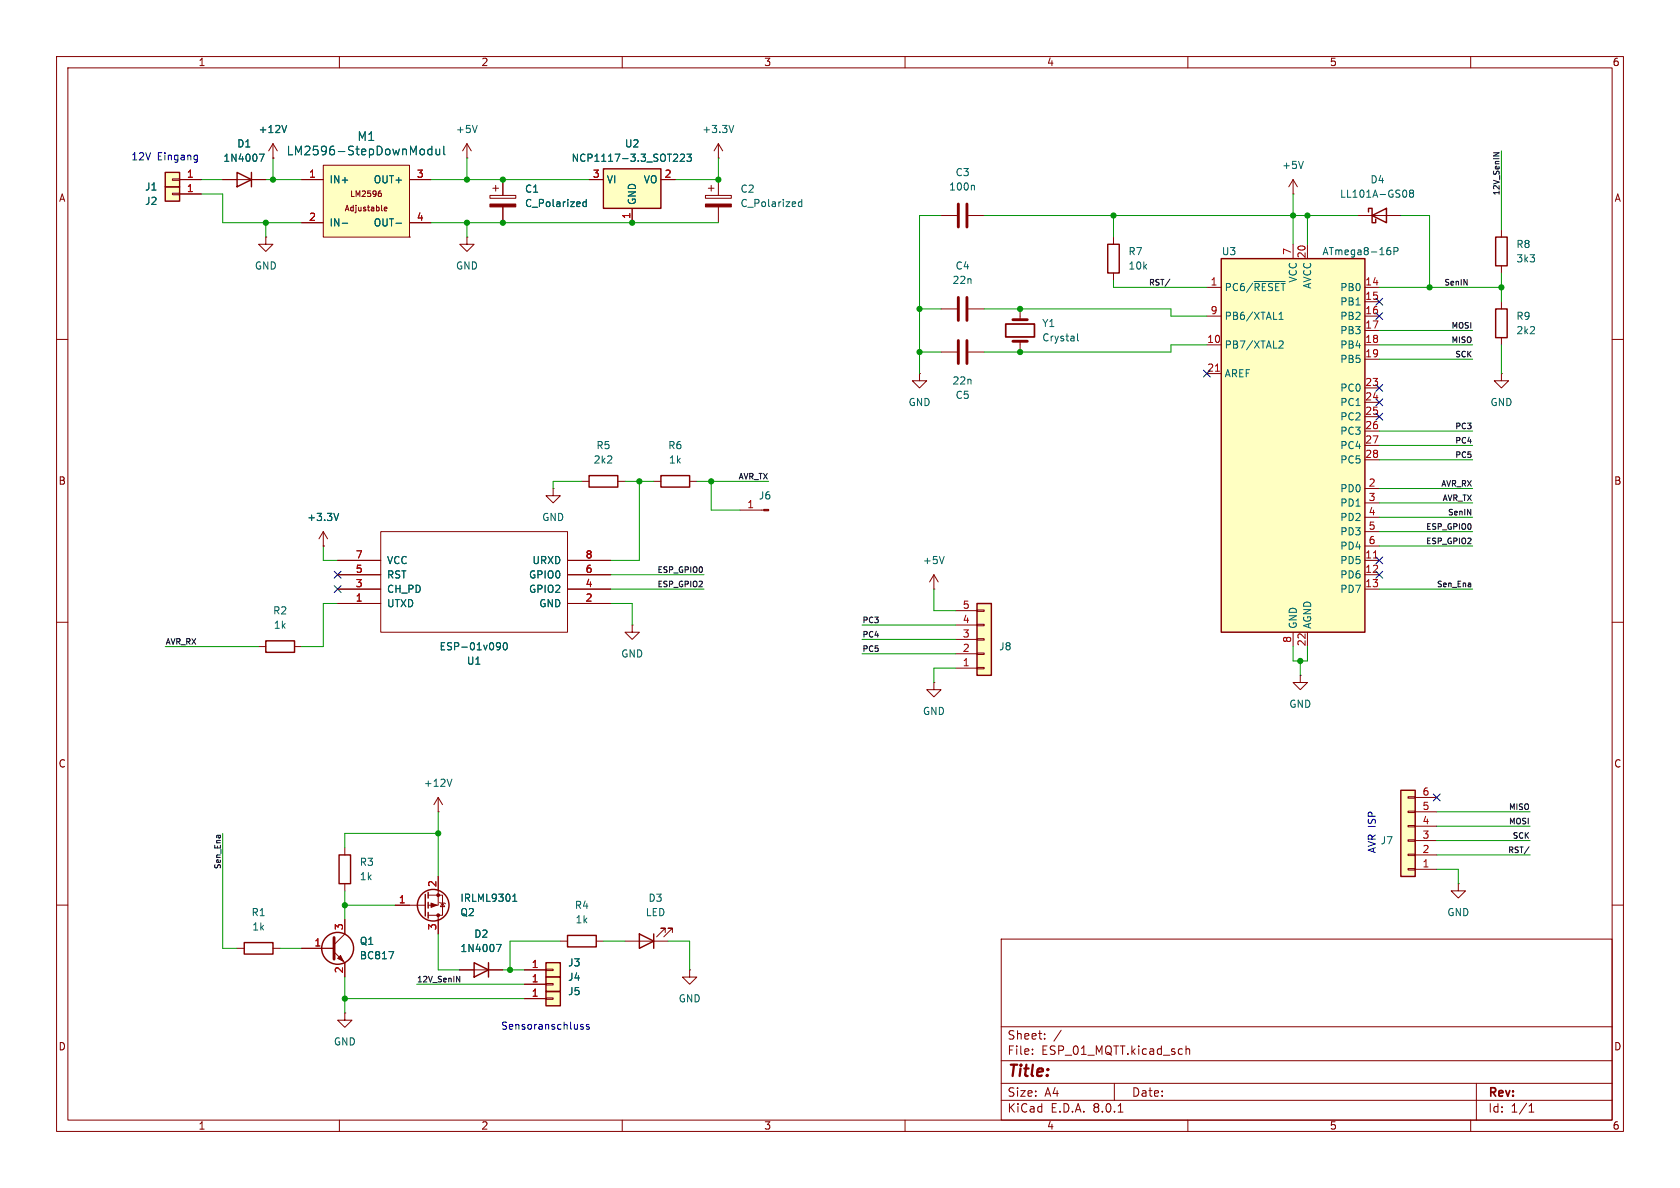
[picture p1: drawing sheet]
<svg xmlns="http://www.w3.org/2000/svg" width="297mm" height="210mm" viewBox="0 0 297 210" stroke-linecap="round" stroke-linejoin="round" font-family="sans-serif">
<g fill="none" stroke="#840000" stroke-width=".18">
<path d="M10 10h277v190h-277zM12 12h273v186h-273zM60 10v2M110 10v2M160 10v2M210 10v2M260 10v2M10 60h2M285 60h2M10 110h2M285 110h2M10 160h2"/>
<path d="M285 160h2M177 166h108v32h-108zM60 198v2M110 198v2M160 198v2M177 194.5h108M177 191.5h108M177 187.5h108M177 181.5h108M182.5 186.3v.1M182.5 185.5v.1M184.7 183.6v.1"/>
<path d="M184.7 182.8v.1M187.6 182.1l-1.3 2M197 191.5v3M197.7 196.6h.8M209.7 184.9v1.5M209.7 185.5l.2-.1 .3 .1 .1 .9M210 198v2M260 198v2M261 191.5v6.5M270.3 196.6h.9M270.3 195.5l.4-.4v1.5"/>
</g>
<path d="M247.6 139.7h2.6v15.2h-2.6z" fill="#ffffc2"/>
<path d="M248.9 140.8h1.3v.3h-1.3zM248.9 143.4h1.3v.2h-1.3zM248.9 145.9h1.3v.3h-1.3zM248.9 148.5h1.3v.2h-1.3zM248.9 151h1.3v.3h-1.3zM248.9 153.5h1.3v.3h-1.3zM250.2 153.7h3.8M250.2 151.1h3.8M250.2 148.6h3.8M250.2 146.1h3.8M250.2 143.5h3.8M250.2 141h3.8" fill="none" stroke="#840000" stroke-width=".18"/>
<path d="M247.6 139.7h2.6v15.2h-2.6z" fill="none" stroke="#840000" stroke-width=".25"/>
<path d="M29.2 33h2.5v2.6h-2.5z" fill="#ffffc2"/>
<path d="M30.5 34.2h1.2v.2h-1.2zM31.7 34.3h3.9" fill="none" stroke="#840000" stroke-width=".18"/>
<path d="M29.2 33h2.5v2.6h-2.5z" fill="none" stroke="#840000" stroke-width=".25"/>
<path d="M29.2 30.5h2.5v2.5h-2.5z" fill="#ffffc2"/>
<g fill="none" stroke="#840000" stroke-width=".18">
<path d="M30.5 31.6h1.2v.3h-1.2zM31.7 31.8h3.9M166.4 38.1h2.8M171.2 38.1h2.8M166.4 54.6h2.8M171.2 54.6h2.8M180.3 54.6v1.9M196.8 41.9v1.3M196.8 48.3v1.2M265.4 40.6v1.3M265.4 47v1.3M162.6 66v1.3h1.2l-1.2 1.3-1.3-1.3h1.3"/>
<path d="M162.6 66h.1M166.4 62.2h2.8M171.2 62.2h2.8M180.3 60.3v1.9M57.1 96.5h.1M57.1 94l-.7 1.3M57.1 94v2.5M57.1 94l.8 1.3M59.7 99.1h7.6M67.3 94h33v17.8h-33zM97.8 86.4v1.2h1.3l-1.3 1.3-1.3-1.3h1.3M97.8 86.4h.1"/>
<path d="M100.3 99.1h7.6M102.9 85.1h1.2M109.2 85.1h1.3M115.6 85.1h1.2M121.9 85.1h1.3M130.8 90.2h4.2M59.7 106.7h7.6M59.7 104.1h7.6M59.7 101.6h7.6M100.3 106.7h7.6M100.3 104.1h7.6M100.3 101.6h7.6"/>
<path d="M111.8 110.5v1.3h1.2l-1.2 1.2-1.3-1.2h1.3M111.8 110.5h.1M110.5 166.4h7.6M117.6 164.8v-.7h-.8h.8l-1.5 1.5M118.9 164.8v-.7h-.8h.8l-1.6 1.5M121.9 171.5v1.2h1.3l-1.3 1.3-1.3-1.3h1.3M121.9 171.5h.1"/>
</g>
<path d="M29.2 30.5h2.5v2.5h-2.5zM195.8 43.2h2.1v5.1h-2.1zM264.4 41.9h2v5.1h-2zM104.1 84.1h5.1v2h-5.1zM116.8 84.1h5.1v2h-5.1zM113 165.1l2.6 1.3-2.6 1.2zM115.6 165.1v2.5" fill="none" stroke="#840000" stroke-width=".25"/>
<path d="M169.4 36.1v4M170.9 36.1v4M169.4 52.6v4M170.9 52.6v4M179.1 56.5h2.5M169.4 60.2v4.1M170.9 60.2v4.1M179.1 60.3h2.5" fill="none" stroke="#840000" stroke-width=".51"/>
<path d="M172.1 32.8l.2 .1v.7M190.5 59v1.1l.2 .2M59.9 90.7l-.5 1.3M88 113.6l.4 .1a.84 .84 0 0 1-.3 1.2h-.2M88.5 114.2l-.3 .2h-.2M89.1 113.7l.2-.1a.68 .68 0 0 1 .4 .6 .68 .68 0 0 1-.4 .7l-.2-.1-.1-.4z" fill="none" stroke="#006464" stroke-width=".18"/>
<path d="M177.8 57.3h5.1v2.3h-5.1z" fill="none" stroke="#840000" stroke-width=".3"/>
<path d="M135 90h.9v.3h-.9z" fill="#840000" stroke="#840000" stroke-width=".18"/>
<path d="M106.7 29.8h10.1v7h-10.1z" fill="#ffffc2"/>
<g fill="none" stroke="#840000" stroke-width=".25">
<path d="M106.7 29.8h10.1v7h-10.1zM47 113.3h5.1v2h-5.1zM59.9 151.1h2.1v5.1h-2.1zM43.2 166.6h5.1v2.1h-5.1zM100.3 165.4h5.1v2h-5.1z"/>
<circle cx="59.7" cy="167.6" r="2.82"/>
</g>
<g fill="none" stroke="#840000" stroke-width=".18">
<path d="M82.5 27.9h.1M82.5 25.4l-.7 1.3M82.5 25.4v2.5M82.5 25.4l.8 1.3M104.1 31.8h2.6M111.8 36.8v2.6M116.8 31.8h2.6M124.7 34.5h4.6v.6h-4.6zM125.2 33.3h1M125.7 32.8v1M127 27.9h.1M127 25.4l-.8 1.3"/>
<path d="M127 25.4v2.5M127 31.8v2.7M127 36.6v2.8M127 25.4l.8 1.3M82.5 41.9v1.3h1.3l-1.3 1.3-1.2-1.3h1.2M82.5 41.9h.1M265.4 66v1.3h-1.2l1.2 1.3 1.3-1.3h-1.3M265.4 66h.1M45.7 114.3h1.3M52.1 114.3h1.2M165.1 120.7v1.2h1.3l-1.3 1.3-1.3-1.3h1.3M165.1 120.7h.1"/>
<path d="M61 149.9v1.2M61 156.2v1.3M41.9 167.6h1.3M48.3 167.6h1.2M53.3 167.6h5.8M59.1 168.3l1.9 1.9v2.5M61 162.6v2.5l-1.9 1.9M99.1 166.4h1.2M105.4 166.4h1.3"/>
</g>
<path d="M84.4 22.2l-.5 1.2M119 28.5h.8M119.7 27.4v.4M120.3 27.4l.5-.2 .2 .4-.8 .9h.8M121.4 27.2h.8l-.4 .5 .4 .2v.5l-.2 .1-.6-.1M129.7 22.2l-.4 1.2M141.7 35.3v1.2M141.7 35.7h-.3l-.3 .2 .2 .6h.4M68.8 168.2h.8l-.5 1.3" fill="none" stroke="#006464" stroke-width=".18"/>
<g fill="#840000" stroke="#840000" stroke-width=".18">
<path d="M124.7 36.1h4.6v.5h-4.6z"/>
<path d="M59.7 169.4l.5-.5 .5 1z"/>
</g>
<path d="M59.1 165.7v3.8" fill="none" stroke="#840000" stroke-width=".51"/>
<path d="M96.5 175.3h2.6v2.5h-2.6z" fill="#ffffc2"/>
<path d="M92.7 176.5h3.8M96.5 176.4h1.3v.3h-1.3z" fill="none" stroke="#840000" stroke-width=".18"/>
<path d="M96.5 175.3h2.6v2.5h-2.6z" fill="none" stroke="#840000" stroke-width=".25"/>
<path d="M96.5 170.2h2.6v2.5h-2.6z" fill="#ffffc2"/>
<path d="M92.7 171.5h3.8M96.5 171.3h1.3v.3h-1.3z" fill="none" stroke="#840000" stroke-width=".18"/>
<path d="M96.5 170.2h2.6v2.5h-2.6z" fill="none" stroke="#840000" stroke-width=".25"/>
<path d="M96.5 172.7h2.6v2.6h-2.6z" fill="#ffffc2"/>
<g fill="none" stroke="#840000" stroke-width=".18">
<path d="M39.4 31.8h7.6M86.6 34.5h4.6v.6h-4.6zM87.1 33.3h1M87.6 32.8v1M88.9 31.8v2.7M88.9 36.6v2.8M228.6 34.3h.1M228.6 31.8l-.8 1.2M228.6 31.8v2.5M228.6 31.8l.8 1.2M240 38.1h7.6M47 41.9v1.3h-1.3l1.3 1.3 1.3-1.3h-1.3"/>
<path d="M47 41.9h.1M75.7 158.2h2.5v3.6h-2.5M77.5 143.5h.1M77.5 154.9v5.1h-1.8M77.5 141l-.8 1.2M77.5 141v2.5M77.5 141l.7 1.2M77.7 159.5l.2 .1h.7l.1 .2M78.2 159.6l.4 .7h-.7zM257.8 156.2v1.3h1.3l-1.3 1.3-1.3-1.3h1.3M257.8 156.2h.1M69.8 160h5.4"/>
<path d="M77.5 161.8v3.3M81.3 171.5h7.6M92.7 174h3.8M96.5 173.9h1.3v.2h-1.3z"/>
</g>
<g fill="none" stroke="#840000" stroke-width=".25">
<path d="M41.9 30.5l2.5 1.3-2.5 1.2zM44.4 30.5v2.5M241.9 37.5v-.7h.7v2.6h.6v-.7M242.6 38.1l2.5-1.3v2.6zM75.2 158.1v3.8M75.7 157.7v1.1M75.7 159.5v1M75.7 161.3v1M83.8 170.2l2.6 1.3-2.6 1.2zM86.4 170.2v2.5M96.5 172.7h2.6v2.6h-2.6z"/>
<circle cx="76.6" cy="160" r="2.79"/>
</g>
<path d="M45.8 27.2h.9l-.6 1.3M103.6 35.3v1.2M103.6 35.7h-.3l-.3 .2 .2 .6h.4M230.4 28.5l-.4 1.3M248.5 33.7l.2 .4-.2 .7M249.4 34.1l-.2-.2 .2-.3h.3l.2 .2-.2 .3M249.4 34.1l-.2 .3v.3l.2 .2 .4-.1 .1-.2v-.2l-.2-.3M249.4 34.1h.3M79.9 137.7l-.4 1.3M90.6 159.3h.8M90.6 158.4l.4-.3v1.2M87.8 166.9h.8l-.5 1.3" fill="none" stroke="#006464" stroke-width=".18"/>
<g fill="#840000" stroke="#840000" stroke-width=".18">
<path d="M76.2 159.6l1 .4-1 .4z"/>
<path d="M86.6 36.1h4.6v.5h-4.6z"/>
<circle cx="77.5" cy="158.2" r=".25"/>
<circle cx="77.5" cy="161.8" r=".25"/>
</g>
<path d="M172.7 106.7h2.6v12.7h-2.6z" fill="#ffffc2"/>
<g fill="none" stroke="#840000" stroke-width=".18">
<path d="M48.3 27.9h.1M48.3 25.4l-.8 1.3M48.3 25.4v2.5M48.3 25.4l.7 1.3M265.4 53.3v1.3M265.4 59.7v1.3M165.1 104.1h.1M165.1 101.6l-.8 1.3M165.1 101.6v2.5M165.1 101.6l.8 1.3M168.9 118.1h3.8M168.9 115.6h3.8"/>
<path d="M168.9 113h3.8M168.9 110.5h3.8M168.9 108h3.8M172.7 107.8h1.3v.3h-1.3zM172.7 110.4h1.3v.2h-1.3zM172.7 112.9h1.3v.3h-1.3zM172.7 115.4h1.3v.3h-1.3zM172.7 118h1.3v.2h-1.3zM61 179.1v1.2h1.2l-1.2 1.3-1.3-1.3h1.3M61 179.1h.1"/>
</g>
<path d="M264.4 54.6h2v5.1h-2zM172.7 106.7h2.6v12.7h-2.6z" fill="none" stroke="#840000" stroke-width=".25"/>
<path d="M50.7 22.2l-.4 1.2M166.9 98.4l-.4 1.2" fill="none" stroke="#006464" stroke-width=".18"/>
<path d="M57.1 29.2h15.3v12.7h-15.3z" fill="#ffffc2"/>
<path d="M53.3 31.8h3.8M53.3 39.4h3.8M57.1 29.2h15.3v12.7h-15.3zM67.1 34.1l.3 .2v.3l-.3 .1M67.2 33.7h.1M67.9 37l.5-.1v-.2l-.3-.1-.2 .2 .1 .4h.4M72.4 31.8h3.8M72.4 39.4h3.8M72.4 41.9h.1" fill="none" stroke="#840000" stroke-width=".18"/>
<path d="M60.5 39.5h1M70 39.5h1M76.3 25.8v1.6M76.3 26.4h-.4l-.3 .2v.5l.2 .2h.5M77.1 26.4v.9l.4 .1 .2-.2M77.7 26.4v1M78.4 25.8v1.3l.3 .3" fill="none" stroke="#006464" stroke-width=".18"/>
<path d="M215.9 45.7h25.4v66.1h-25.4z" fill="#ffffc2"/>
<path d="M215.9 45.7h25.4v66.1h-25.4z" fill="none" stroke="#840000" stroke-width=".25"/>
<g fill="none" stroke="#840000" stroke-width=".18">
<path d="M31.7 31.8h3.9M31.7 34.3h3.9M39.4 31.8h2.5M44.4 31.8h2.6M48.3 27.9h.1M53.3 31.8h3.8M53.3 39.4h3.8M72.4 31.8h3.8M72.4 39.4h3.8M88.9 31.8v2.7M88.9 36.6v2.8M104.1 31.8h2.6"/>
<path d="M111.8 36.8v2.6M116.8 31.8h2.6M213.4 50.8h2.5M213.4 55.9h2.5M228.6 43.2v2.5M231.1 43.2v2.5M241.3 50.8h2.5M241.3 53.3h2.5M241.3 55.9h2.5M241.3 58.4h2.5M213.4 61h2.5M213.4 66h2.5"/>
<path d="M241.3 61h2.5M241.3 63.5h2.5M241.3 68.6h2.5M241.3 71.1h2.5M241.3 73.7h2.5M241.3 76.2h2.5M241.3 78.7h2.5M57.1 96.5h.1M59.7 99.1h7.6M100.3 99.1h7.6M241.3 99.1h2.5M241.3 86.4h2.5"/>
<path d="M241.3 81.3h2.5M241.3 88.9h2.5M241.3 91.4h2.5M241.3 94h2.5M241.3 96.5h2.5M59.7 101.6h7.6M59.7 104.1h7.6M59.7 106.7h7.6M100.3 101.6h7.6M100.3 104.1h7.6M100.3 106.7h7.6M228.6 111.8v2.5"/>
<path d="M229.9 119.4v1.3h1.2l-1.2 1.2-1.3-1.2h1.3M229.9 119.4h.1M231.1 111.8v2.5M241.3 101.6h2.5M241.3 104.1h2.5M77.5 154.9v2.6M53.3 167.6h5.8M61 162.6v2.5M61 170.2v2.5M69.8 160h2.6M77.5 162.6v2.5M81.3 171.5h2.5"/>
<path d="M86.4 171.5h2.5M92.7 176.5h3.8M92.7 171.5h3.8M92.7 174h3.8"/>
</g>
<g fill="none" stroke="#006464" stroke-width=".18">
<path d="M45.8 27.2h.9l-.6 1.3M50.7 22.2l-.4 1.2M60.5 39.5h1M70 39.5h1M76.3 25.8v1.6M76.3 26.4h-.4l-.3 .2v.5l.2 .2h.5M77.1 26.4v.9l.4 .1 .2-.2M77.7 26.4v1M78.4 25.8v1.3l.3 .3M103.6 35.3v1.2M103.6 35.7h-.3l-.3 .2 .2 .6h.4M119 28.5h.8"/>
<path d="M119.7 27.4v.4M120.3 27.4l.5-.2 .2 .4-.8 .9h.8M121.4 27.2h.8l-.4 .5 .4 .2v.5l-.2 .1-.6-.1M221.7 49.8h5.5M226.1 56.5h.7M226.1 55.6l.4-.4v1.3M245.4 44.2l.4 .1 .1 .2-.1 .4-.4 .1M245.5 43.8h.3M246.4 44.4h.6l.2-.2-.1-.3-.7-.1v1.2M226.1 60.4l.5-.1 .2 .3-.7 .9h.7M59.9 90.7l-.5 1.3M88 113.6l.4 .1a.84 .84 0 0 1-.3 1.2h-.2"/>
<path d="M88.5 114.2l-.3 .2h-.2M89.1 113.7l.2-.1a.68 .68 0 0 1 .4 .6 .68 .68 0 0 1-.4 .7l-.2-.1-.1-.4zM90.6 159.3h.8M90.6 158.4l.4-.3v1.2M68.8 168.2h.8l-.5 1.3M87.8 166.9h.8l-.5 1.3"/>
</g>
<path d="M214.9 65.6h.7M242.8 98.6h.7" fill="none" stroke="#a90000" stroke-width=".18"/>
<path d="M264 27h1l-1 .6M206.8 49.3l-.8 1.3M270.3 149.7l-.8 1.3M80.7 172.6l.6 1v-1" fill="none" stroke="#0f0f0f" stroke-width=".18"/>
<path d="M34.8 27.4l.1 .1M34.9 27.4v1.1l-.1 .1M34.9 28.2l-.1 .1M103.1 181.2l-.3-.1-.2 .2 .1 .2 .4 .1v.3h-.5M104.1 181.2l-.3-.1-.1 .2v.2l.4 .1v.3h-.4" fill="none" stroke="#0000c2" stroke-width=".18"/>
<g fill="none" stroke="#009600" stroke-width=".18">
<path d="M35.6 34.3h3.8v5.1h13.9M35.6 31.8h3.8M47 31.8h6.3M47 39.4v2.5M48.3 27.9v3.9M76.2 39.4h50.8M76.2 31.8h27.9M82.5 27.9v3.9M82.5 39.4v2.5M127 27.9v3.9h-7.6M166.4 38.1h-3.8v27.9M174 38.1h66"/>
<path d="M196.8 38.1v3.8M228.6 34.3v8.9M231.1 38.1v5.1M247.6 38.1h5.1v12.7M265.4 26.7v13.9M162.6 54.6h3.8M174 54.6h33v1.3h6.4M196.8 49.5v1.3h16.6M243.8 50.8h21.6M243.8 58.4h16.5M265.4 48.3v5M162.6 62.2h3.8"/>
<path d="M213.4 61h-6.4v1.2h-33M243.8 78.7h16.5M243.8 76.2h16.5M243.8 61h16.5M243.8 63.5h16.5M265.4 61v5M57.1 96.5v2.6h2.6M102.9 85.1h-5.1v1.3M110.5 85.1h5.1M113 85.1v14h-5.1M123.2 85.1h12.7M125.7 85.1v5.1h5.1"/>
<path d="M243.8 86.4h16.5M243.8 88.9h16.5M243.8 91.4h16.5M243.8 81.3h16.5M243.8 94h16.5M243.8 96.5h16.5M29.2 114.3h16.5M59.7 106.7h-2.6v7.6h-3.8M107.9 106.7h3.9v3.8M107.9 101.6h16.6M107.9 104.1h16.6M152.4 113h16.5"/>
<path d="M152.4 115.6h16.5M152.4 110.5h16.5M165.1 104.1v3.9h3.8M168.9 118.1h-3.8v2.6M228.6 114.3v2.5h2.5v-2.5M229.9 116.8v2.6M243.8 104.1h16.5M39.4 147.3v20.3h2.5M61 157.5v5.1M77.5 147.3h-16.5v2.6M77.5 143.5v11.4M254 153.7h3.8v2.5"/>
<path d="M254 151.1h16.5M254 146.1h16.5M254 148.6h16.5M254 143.5h16.5M49.5 167.6h3.8M61 176.5h31.7M61 160h8.8M61 172.7v6.4M73.7 174h19M77.5 165.1v6.4h3.8M88.9 171.5h3.8M99.1 166.4h-8.9v5.1"/>
<path d="M106.7 166.4h3.8M118.1 166.4h3.8v5.1"/>
</g>
<g fill="none" stroke="#000084" stroke-width=".18">
<path d="M243.2 55.3l1.2 1.2M243.2 52.7l1.2 1.2M244.4 55.3l-1.2 1.2M244.4 52.7l-1.2 1.2M212.8 65.4l1.2 1.2M214 65.4l-1.2 1.2M243.2 68l1.2 1.2M243.2 73.1l1.2 1.2M243.2 70.5l1.2 1.2M244.4 68l-1.2 1.2M244.4 73.1l-1.2 1.2M244.4 70.5l-1.2 1.2"/>
<path d="M243.2 98.5l1.2 1.2M244.4 98.5l-1.2 1.2M59.1 103.5l1.2 1.2M59.1 101l1.2 1.2M60.3 103.5l-1.2 1.2M60.3 101l-1.2 1.2M243.2 101l1.2 1.2M244.4 101l-1.2 1.2M253.4 140.4l1.2 1.2M254.6 140.4l-1.2 1.2"/>
</g>
<g fill="#009600" stroke="#009600" stroke-width=".18">
<circle cx="111.8" cy="39.4" r=".46"/>
<circle cx="125.7" cy="85.1" r=".46"/>
<circle cx="113" cy="85.1" r=".46"/>
<circle cx="127" cy="31.8" r=".46"/>
<circle cx="82.5" cy="31.8" r=".46"/>
<circle cx="82.5" cy="39.4" r=".46"/>
<circle cx="47" cy="39.4" r=".46"/>
<circle cx="88.9" cy="31.8" r=".46"/>
<circle cx="88.9" cy="39.4" r=".46"/>
<circle cx="48.3" cy="31.8" r=".46"/>
<circle cx="90.2" cy="171.5" r=".46"/>
<circle cx="61" cy="176.5" r=".46"/>
<circle cx="252.7" cy="50.8" r=".46"/>
<circle cx="231.1" cy="38.1" r=".46"/>
<circle cx="265.4" cy="50.8" r=".46"/>
<circle cx="229.9" cy="116.8" r=".46"/>
<circle cx="77.5" cy="147.3" r=".46"/>
<circle cx="61" cy="160" r=".46"/>
<circle cx="228.6" cy="38.1" r=".46"/>
<circle cx="196.8" cy="38.1" r=".46"/>
<circle cx="162.6" cy="54.6" r=".46"/>
<circle cx="162.6" cy="62.2" r=".46"/>
<circle cx="180.3" cy="54.6" r=".46"/>
<circle cx="180.3" cy="62.2" r=".46"/>
</g>
<text font-size="2.8" fill="#840000" x="178" y="190.9">Title:</text>
<g font-size="2.1" fill="#006464">
<text x="50.6" y="27.7">LM2596-StepDownModul</text>
<text x="63.1" y="25.1">M1</text>
</g>
<g font-size="2.1" fill="#840000">
<text x="178" y="184">Sheet:</text>
<text x="178" y="186.7">File:</text>
<text x="184.1" y="186.7">ESP_01_MQTT.kicad_sch</text>
<text x="178" y="196.9">KiCad</text>
<text x="178" y="194.1">Size:</text>
<text x="184.7" y="194.1">A4</text>
<text x="185.7" y="196.9">E.D.A.</text>
<text x="193.3" y="196.9">8.0.1</text>
<text x="200" y="194.1">Date:</text>
<text x="263" y="194.3">Rev:</text>
<text x="263" y="196.9">Id:</text>
<text x="267.1" y="196.9">1/1</text>
</g>
<g font-size="1.8" fill="#840000">
<text x="35" y="11.9">1</text>
<text x="85" y="11.9">2</text>
<text x="135" y="11.9">3</text>
<text x="185" y="11.9">4</text>
<text x="235" y="11.9">5</text>
<text x="285" y="11.9">6</text>
<text x="10.3" y="35.9">A</text>
<text x="285.3" y="35.9">A</text>
<text x="10.3" y="85.9">B</text>
<text x="285.3" y="85.9">B</text>
<text x="10.3" y="135.9">C</text>
<text x="285.3" y="135.9">C</text>
<text x="10.3" y="185.9">D</text>
<text x="285.3" y="185.9">D</text>
<text x="35" y="199.9">1</text>
<text x="85" y="199.9">2</text>
<text x="135" y="199.9">3</text>
<text x="185" y="199.9">4</text>
<text x="235" y="199.9">5</text>
<text x="285" y="199.9">6</text>
</g>
<g font-size="1.8" fill="#006464">
<text x="45.6" y="23.7">+12V</text>
<text x="80.5" y="23.7">+5V</text>
<text x="124.1" y="23.7">+3.3V</text>
<text x="39.4" y="28.8">1N4007</text>
<text x="41.8" y="26.3">D1</text>
<text x="101" y="28.8">NCP1117-3.3_SOT223</text>
<text x="110.4" y="26.3">U2</text>
<text x="25.6" y="33.9">J1</text>
<text x="58.2" y="32.6">IN+</text>
<text x="66" y="32.6">OUT+</text>
<text x="92.7" y="34.3">C1</text>
<text x="107.2" y="32.6">VI</text>
<text x="113.7" y="32.6">VO</text>
<text x="130.8" y="34.3">C2</text>
<text x="167.7" y="33.9">100n</text>
<text x="168.8" y="31.3">C3</text>
<text x="226.6" y="30.1">+5V</text>
<text x="236.8" y="35.2">LL101A-GS08</text>
<text x="242.2" y="32.6">D4</text>
<text x="25.6" y="36.4">J2</text>
<text x="58.2" y="40.2">IN-</text>
<text x="66" y="40.2">OUT-</text>
<text x="92.7" y="36.8">C_Polarized</text>
<text x="112.6" y="36.3" transform="rotate(-90 112.6 36.3)">GND</text>
<text x="130.8" y="36.8">C_Polarized</text>
<text x="45" y="47.9">GND</text>
<text x="80.5" y="47.9">GND</text>
<text x="168.8" y="47.9">C4</text>
<text x="199.4" y="45.3">R7</text>
<text x="199.4" y="47.9">10k</text>
<text x="215.9" y="45.3">U3</text>
<text x="233.7" y="45.3">ATmega8-16P</text>
<text x="268" y="44">R8</text>
<text x="268" y="46.6">3k3</text>
<text x="168.3" y="50.4">22n</text>
<text x="216.4" y="51.7">PC6/~{RESET}</text>
<text x="229.5" y="50.1" transform="rotate(-90 229.5 50.1)">VCC</text>
<text x="232" y="51.1" transform="rotate(-90 232 51.1)">AVCC</text>
<text x="236.8" y="51.7">PB0</text>
<text x="184.2" y="58">Y1</text>
<text x="216.4" y="56.7">PB6/XTAL1</text>
<text x="236.8" y="54.2">PB1</text>
<text x="236.8" y="56.7">PB2</text>
<text x="236.8" y="59.3">PB3</text>
<text x="268" y="56.7">R9</text>
<text x="268" y="59.3">2k2</text>
<text x="184.2" y="60.6">Crystal</text>
<text x="216.4" y="61.8">PB7/XTAL2</text>
<text x="236.8" y="61.8">PB4</text>
<text x="236.8" y="64.4">PB5</text>
<text x="160.5" y="72">GND</text>
<text x="168.3" y="68.2">22n</text>
<text x="168.8" y="70.7">C5</text>
<text x="216.4" y="66.9">AREF</text>
<text x="236.8" y="69.4">PC0</text>
<text x="236.8" y="72">PC1</text>
<text x="263.4" y="72">GND</text>
<text x="236.8" y="74.5">PC2</text>
<text x="236.8" y="77.1">PC3</text>
<text x="104.9" y="82.1">2k2</text>
<text x="105.3" y="79.6">R5</text>
<text x="118" y="79.6">R6</text>
<text x="118.2" y="82.1">1k</text>
<text x="236.8" y="79.6">PC4</text>
<text x="236.8" y="82.1">PC5</text>
<text x="134.1" y="88.5">J6</text>
<text x="236.8" y="87.2">PD0</text>
<text x="236.8" y="89.8">PD1</text>
<text x="54.2" y="92.3">+3.3V</text>
<text x="95.8" y="92.3">GND</text>
<text x="236.8" y="92.3">PD2</text>
<text x="236.8" y="94.8">PD3</text>
<text x="68.3" y="99.9">VCC</text>
<text x="94" y="99.9">URXD</text>
<text x="163.1" y="99.9">+5V</text>
<text x="236.8" y="99.9">PD5</text>
<text x="236.8" y="97.4">PD4</text>
<text x="68.3" y="107.5">UTXD</text>
<text x="68.3" y="105">CH_PD</text>
<text x="68.3" y="102.5">RST</text>
<text x="93.4" y="105">GPIO2</text>
<text x="93.4" y="102.5">GPIO0</text>
<text x="95.2" y="107.5">GND</text>
<text x="236.8" y="102.5">PD6</text>
<text x="236.8" y="105">PD7</text>
<text x="48.2" y="108.8">R2</text>
<text x="48.3" y="111.4">1k</text>
<text x="229.5" y="111.3" transform="rotate(-90 229.5 111.3)">GND</text>
<text x="232" y="111.3" transform="rotate(-90 232 111.3)">AGND</text>
<text x="77.6" y="115.2">ESP-01v090</text>
<text x="82.4" y="117.7">U1</text>
<text x="109.7" y="116.4">GND</text>
<text x="176.5" y="115.2">J8</text>
<text x="227.8" y="125.3">GND</text>
<text x="163.1" y="126.6">GND</text>
<text x="74.8" y="139.3">+12V</text>
<text x="244" y="149.5">J7</text>
<text x="63.5" y="153.3">R3</text>
<text x="63.5" y="155.8">1k</text>
<text x="81.3" y="159.6">IRLML9301</text>
<text x="101.5" y="160.9">R4</text>
<text x="114.5" y="159.6">D3</text>
<text x="44.4" y="162.2">R1</text>
<text x="44.5" y="164.7">1k</text>
<text x="63.5" y="167.2">Q1</text>
<text x="81.3" y="162.2">Q2</text>
<text x="83.7" y="166">D2</text>
<text x="101.6" y="163.4">1k</text>
<text x="114.1" y="162.2">LED</text>
<text x="255.8" y="162.2">GND</text>
<text x="63.5" y="169.8">BC817</text>
<text x="81.3" y="168.5">1N4007</text>
<text x="100.3" y="171">J3</text>
<text x="100.3" y="173.6">J4</text>
<text x="100.3" y="176.1">J5</text>
<text x="119.9" y="177.4">GND</text>
<text x="58.9" y="185">GND</text>
</g>
<g font-size="1.8" fill="#0000c2">
<text x="23.1" y="28.6">12V</text>
<text x="27.8" y="28.6">Eingang</text>
<text x="243.4" y="150.9" transform="rotate(-90 243.4 150.9)">AVR ISP</text>
<text x="88.5" y="182.2">Sensoranschluss</text>
</g>
<g font-size="1.8" fill="#a90000">
<text x="32.9" y="34">1</text>
<text x="32.9" y="31.5">1</text>
<text x="54.5" y="31.5">1</text>
<text x="73.6" y="31.5">3</text>
<text x="104.7" y="31.5">3</text>
<text x="117.4" y="31.5">2</text>
<text x="54.5" y="39.1">2</text>
<text x="73.6" y="39.1">4</text>
<text x="111.5" y="38.8" transform="rotate(-90 111.5 38.8)">1</text>
<text x="228.3" y="45.2" transform="rotate(-90 228.3 45.2)">7</text>
<text x="230.9" y="45.8" transform="rotate(-90 230.9 45.8)">20</text>
<text x="213.9" y="50.5">1</text>
<text x="241.3" y="50.5">14</text>
<text x="241.3" y="53.1">15</text>
<text x="213.9" y="55.6">9</text>
<text x="241.3" y="55.6">16</text>
<text x="241.3" y="58.2">17</text>
<text x="213.3" y="60.7">10</text>
<text x="213.3" y="65.8">21</text>
<text x="241.3" y="60.7">18</text>
<text x="241.3" y="63.2">19</text>
<text x="241.3" y="68.3">23</text>
<text x="241.3" y="70.9">24</text>
<text x="241.3" y="73.4">25</text>
<text x="241.3" y="75.9">26</text>
<text x="241.3" y="78.5">27</text>
<text x="241.3" y="81">28</text>
<text x="132" y="89.9">1</text>
<text x="241.9" y="86.1">2</text>
<text x="241.9" y="88.6">3</text>
<text x="241.9" y="91.2">4</text>
<text x="241.9" y="93.7">5</text>
<text x="62.8" y="101.3">5</text>
<text x="62.8" y="98.8">7</text>
<text x="103.4" y="101.3">6</text>
<text x="103.4" y="98.8">8</text>
<text x="241.3" y="98.8">11</text>
<text x="241.3" y="101.3">12</text>
<text x="241.9" y="96.3">6</text>
<text x="62.8" y="106.4">1</text>
<text x="62.8" y="103.9">3</text>
<text x="103.4" y="106.4">2</text>
<text x="103.4" y="103.9">4</text>
<text x="170.1" y="107.7">5</text>
<text x="241.3" y="103.9">13</text>
<text x="170.1" y="112.8">3</text>
<text x="170.1" y="110.2">4</text>
<text x="228.3" y="113.7" transform="rotate(-90 228.3 113.7)">8</text>
<text x="170.1" y="117.9">1</text>
<text x="170.1" y="115.3">2</text>
<text x="230.9" y="114.3" transform="rotate(-90 230.9 114.3)">22</text>
<text x="251.4" y="143.3">5</text>
<text x="251.4" y="140.7">6</text>
<text x="251.4" y="148.3">3</text>
<text x="251.4" y="145.8">4</text>
<text x="251.4" y="153.4">1</text>
<text x="251.4" y="150.9">2</text>
<text x="70.4" y="159.8">1</text>
<text x="77.2" y="156.9" transform="rotate(-90 77.2 156.9)">2</text>
<text x="55.5" y="167.4">1</text>
<text x="60.7" y="164.5" transform="rotate(-90 60.7 164.5)">3</text>
<text x="77.2" y="164.5" transform="rotate(-90 77.2 164.5)">3</text>
<text x="60.7" y="172.2" transform="rotate(-90 60.7 172.2)">2</text>
<text x="93.9" y="171.2">1</text>
<text x="93.9" y="173.7">1</text>
<text x="93.9" y="176.3">1</text>
</g>
<g font-size="1.4" fill="#840000">
<text x="61.8" y="35">LM2596</text>
<text x="60.8" y="37.6">Adjustable</text>
</g>
<g font-size="1.4" fill="#0f0f0f">
<text x="265.2" y="34.7" transform="rotate(-90 265.2 34.7)">12V_SenIN</text>
<text x="203" y="50.5">RST/</text>
<text x="255.3" y="50.5">SenIN</text>
<text x="256.5" y="58.1">MOSI</text>
<text x="256.5" y="60.7">MISO</text>
<text x="257.1" y="63.2">SCK</text>
<text x="257.1" y="75.9">PC3</text>
<text x="257.1" y="78.5">PC4</text>
<text x="257.1" y="81">PC5</text>
<text x="130.4" y="84.8">AVR_TX</text>
<text x="254.7" y="86.1">AVR_RX</text>
<text x="254.9" y="88.6">AVR_TX</text>
<text x="252" y="93.7">ESP_GPIO0</text>
<text x="255.9" y="91.2">SenIN</text>
<text x="116.1" y="101.3">ESP_GPIO0</text>
<text x="252" y="96.2">ESP_GPIO2</text>
<text x="116.1" y="103.9">ESP_GPIO2</text>
<text x="253.9" y="103.9">Sen_Ena</text>
<text x="152.4" y="110.2">PC3</text>
<text x="152.4" y="112.8">PC4</text>
<text x="29.2" y="114">AVR_RX</text>
<text x="152.4" y="115.3">PC5</text>
<text x="266.6" y="143.2">MISO</text>
<text x="266.6" y="145.8">MOSI</text>
<text x="267.3" y="148.3">SCK</text>
<text x="39.1" y="153.8" transform="rotate(-90 39.1 153.8)">Sen_Ena</text>
<text x="266.5" y="150.9">RST/</text>
<text x="73.7" y="173.7">12V_SenIN</text>
</g>
</svg>
